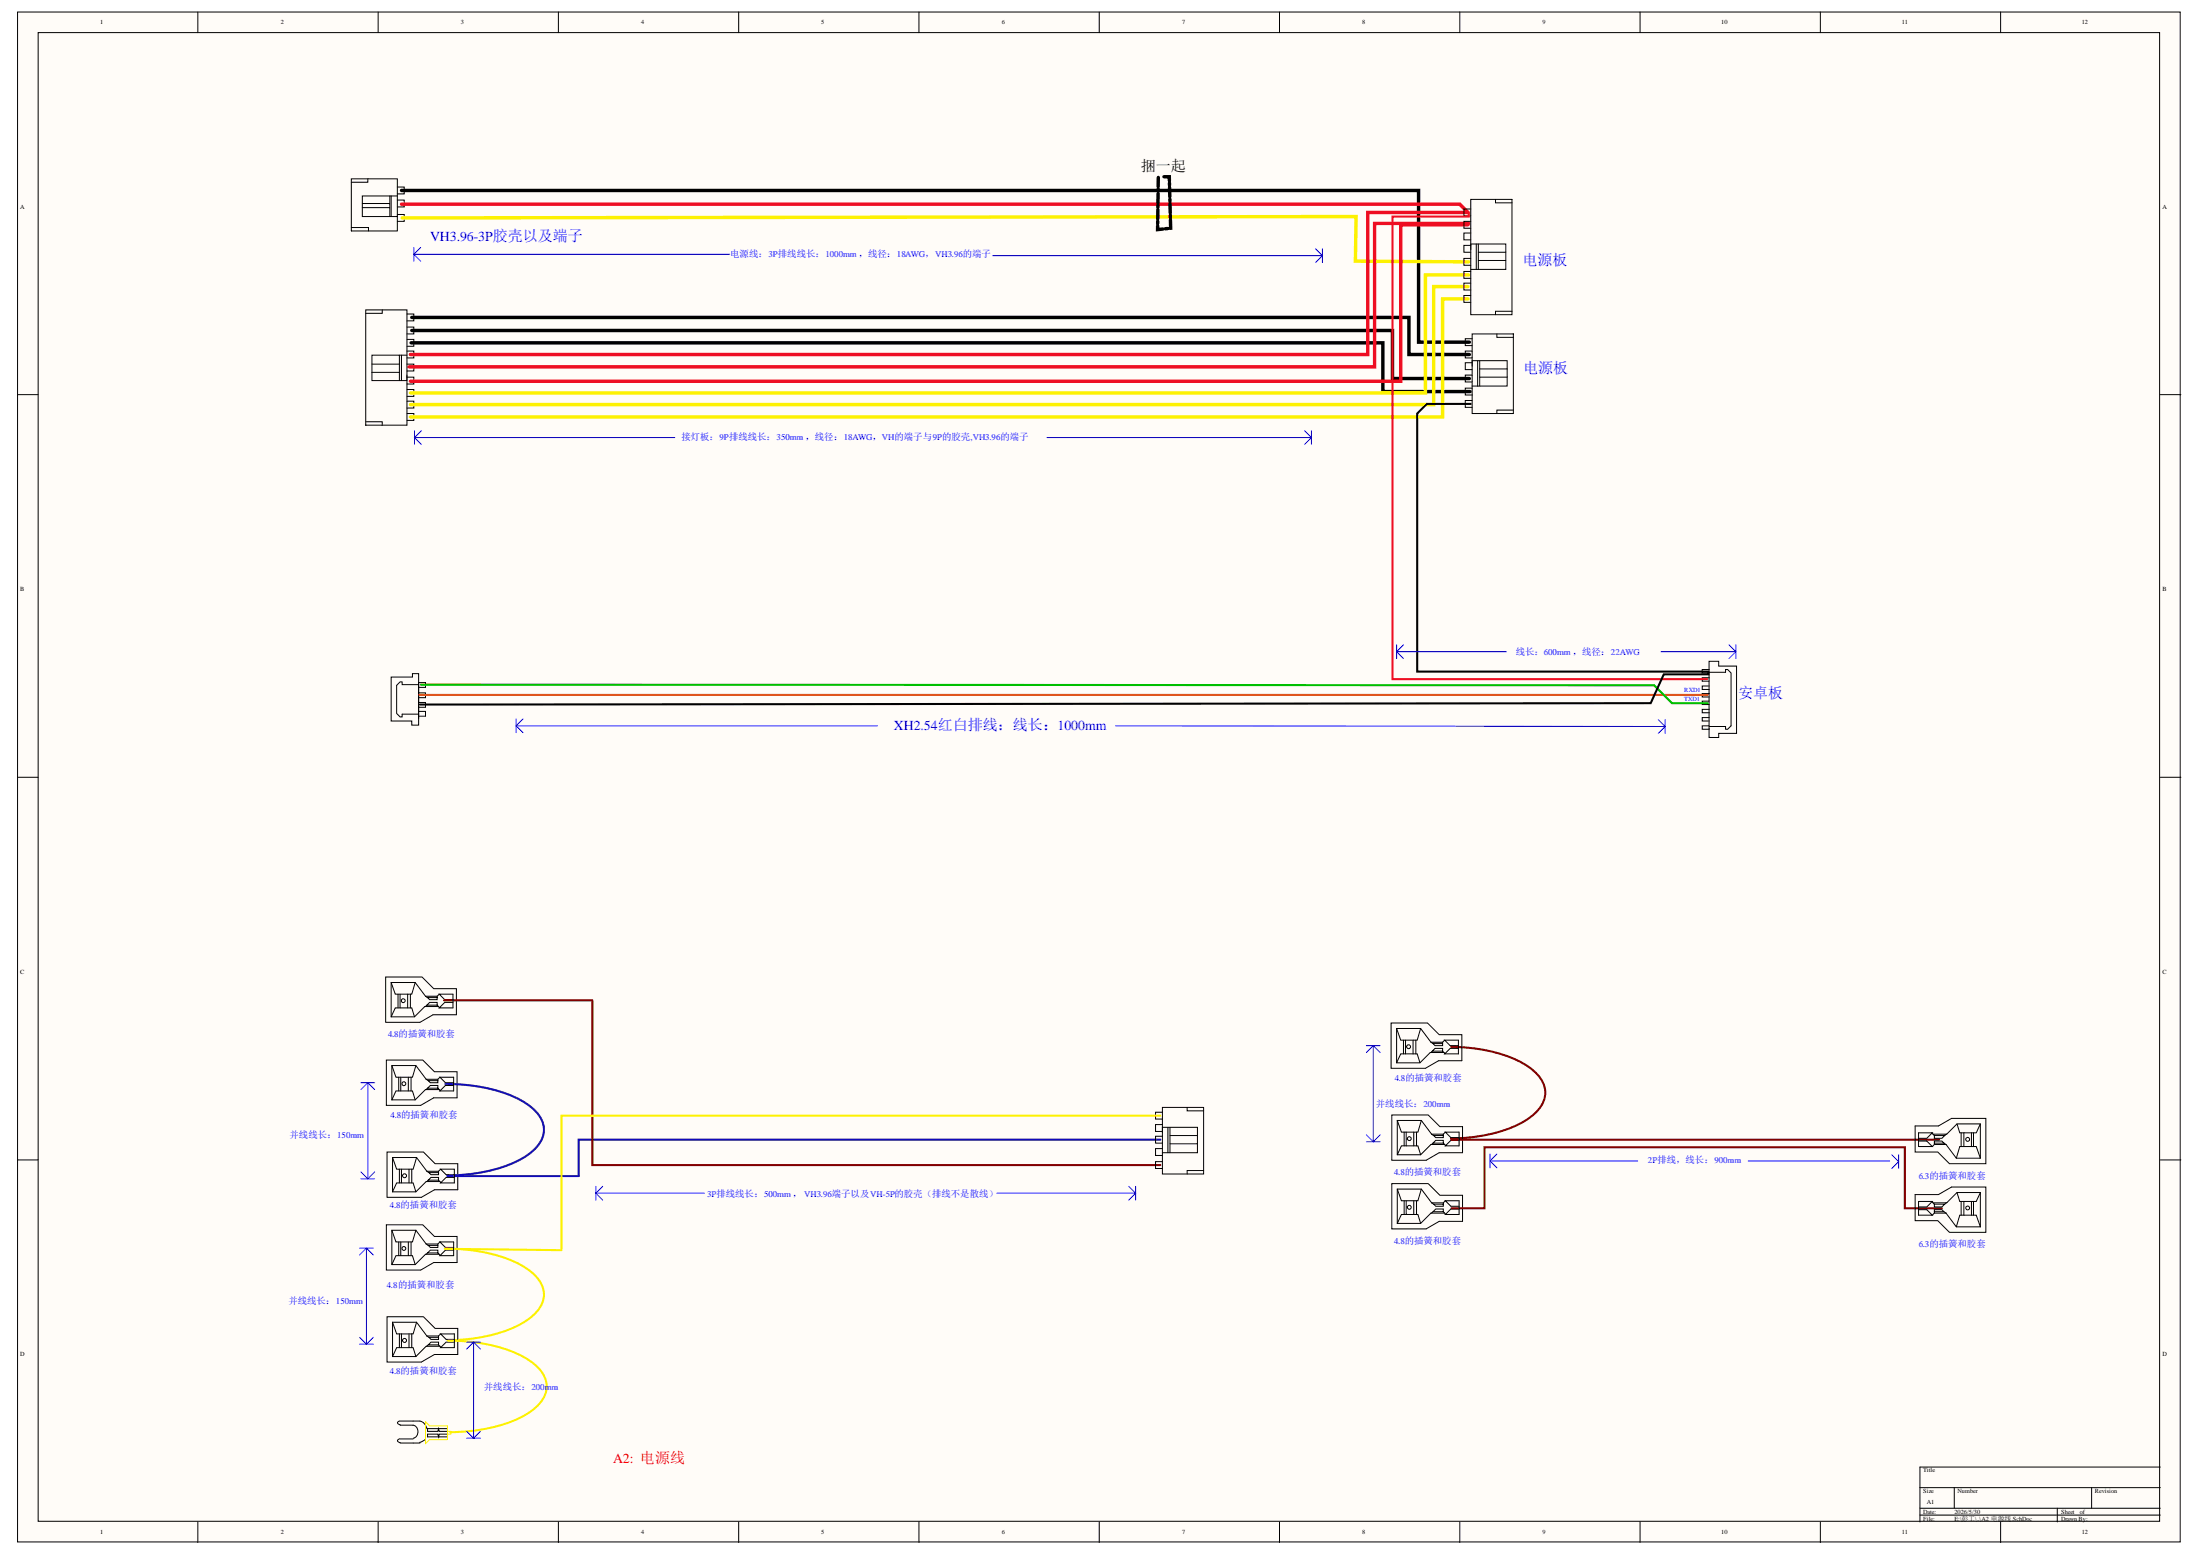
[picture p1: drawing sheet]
<svg xmlns="http://www.w3.org/2000/svg" width="297mm" height="210mm" viewBox="0 0 297 210" stroke-linecap="round" stroke-linejoin="round" font-family="sans-serif">
<g fill="#fffcf8" stroke="#000" stroke-width=".14">
<path d="M2.4 1.6h292v206.5h-292z"/>
<path d="M5.2 4.4h286.4v201h-286.4z"/>
</g>
<g fill="none" stroke="#000" stroke-width=".14">
<path d="M26.7 1.6v2.8M51.1 1.6v2.8M75.4 1.6v2.8M99.7 1.6v2.8M124.1 1.6v2.8M148.4 1.6v2.8M172.8 1.6v2.8M197.1 1.6v2.8M221.4 1.6v2.8M245.8 1.6v2.8M270.1 1.6v2.8M47.4 30.7h2.4v.5"/>
<path d="M47.4 24.1h6.2v7.1h-6.2zM48.9 28h3.7M48.9 27.5h3.7M49.7 24.1v.5h-2.3M52.6 26.5v2.7M52.8 26.5v2.7M53.6 29h1v.9h-1M53.6 27h1v.9h-1M53.6 25.2h1v1h-1M53.6 26.5h-4.7v2.7h4.7v-.1M198.6 26.9h5.5v15.6h-5.5zM198.6 28.2h-.9v.9h.9"/>
<path d="M198.6 29.9h-.9v.9h.9M198.6 31.5h-.9v.9h.9M198.6 33.1h-.9v.9h.9M198.6 33.7v-.8h4.7v3.5h-4.7M198.6 34.9h-.9v.9h.9M198.6 36.6h-.9v1h.9M198.6 38.2h-.9v.9h.9M198.6 39.9h-.9v.9h.9M199.3 32.9v3.5M199.6 32.9v3.5M199.6 34h3.7M199.6 35.2h3.7"/>
<path d="M201.9 26.9v.5h2.2M2.4 53.3h2.8M49.4 41.8h5.5v15.6h-5.5zM49.4 56.9h2.2v.5M50.2 50.3h3.7M50.2 49.2h3.7M51.6 41.8v.5h-2.2M53.9 47.9v3.5M54.2 47.9v3.5M54.9 55.8h1v.9h-1M54.9 54.2h1v.9h-1M54.9 52.6h1v.9h-1"/>
<path d="M54.9 50.9h1v.9h-1M54.9 47.9h-4.7v3.5h4.7v-.8M54.9 49.2h1v.9h-1M54.9 47.4h1v.9h-1M54.9 45.8h1v.9h-1M54.9 44.1h1v1h-1M54.9 42.4h1v.9h-1M198.8 45.1h5.5v10.7h-5.5zM198.8 45.7h-1v.9h1M198.8 47.4h-1v.9h1M198.8 49h-1v.9h1M198.8 50.6h-1v1h1"/>
<path d="M198.8 49.4v-.7h4.7v3.4h-4.7M198.8 52.4h-1v.9h1M198.8 54.1h-1v.9h1M199.5 48.7v3.4M199.8 48.7v3.4M199.8 49.8h3.7M199.8 50.9h3.7M202.1 45.1v.4h2.2M204.1 42h-2.2v.5M204.3 55.4h-2.2v.4M291.7 53.3h2.8M52.8 91.4h2.9v-.5h.8v7h-.9v-.6h-2.8z"/>
<path d="M56.5 92.4h-2.2v-.4h-.3l-.4 .5v3.8l.4 .5h.3v-.4h2.2M56.5 92.1h.9v.7h-.9M56.5 93.5h.9v.7h-.9M56.5 94.8h.9v.7h-.9M56.5 96h.9v.7h-.9M230.8 90.7h2.2v-.3h.3l.4 .4v7.2l-.4 .4h-.3v-.3h-2.2M230.8 93.6v4.8h-1v-.4h1M230.8 96.9h-1v.4h1M230.8 95.8h-1v.4h1M230.8 94.6h-1v.5h1M230.8 93.6h-1v.5h1M230.8 92.6h-1v.5h1"/>
<path d="M230.8 93.6v-4.3h1.3v.6h2.4v9.1h-2.4v.6h-1.3v-1.3M230.8 91.5h-1v.5h1M230.8 90.4h-1v.4h1M2.4 104.9h2.8M291.7 104.9h2.8M52.1 131.9h4.9l1.6 1.6h3v3.5h-3.1l-1.8 1h-4.6zM52.8 137.3l.6-1.2h2.2l.4 1.2M52.8 132.6l.6 1.6h2.2l.5-1.6M53.7 134.2v1.9M54 134.2v1.9M54.2 135l.2-.2a.26 .26 0 0 1 .3 .3 .26 .26 0 0 1-.2 .2 .26 .26 0 0 1-.3-.2M55 134.2v1.9"/>
<path d="M55.4 134.2v1.9M57.4 134.5l-1.3-1.9h-3.3v4.7h3.2l1.4-1.4h1.8M57.4 134.5h1.6M57.4 134.5l.3 .2M57.6 135.7l-.2 .2M59 135.7v-.4h-1l-.4 .4h1.4l.3 .4M59.3 134.2l-.3 .3v.4h-1l-.3-.2h1.3M61.2 134.9h-1.2l-.7-.7h1.9v1.9h-1.9l.7-.8h1.2M187.8 138.1h4.9l1.6 1.6h3.1v3.5h-3.2l-1.7 1h-4.7zM188.6 138.8l.5 1.6h2.2l.5-1.6M2.4 156.6h2.8M52.2 143.1h4.9l1.6 1.6h3v3.5h-3.1l-1.8 1h-4.6z"/>
<path d="M52.3 155.5h4.9l1.5 1.6h3.1v3.5h-3.1l-1.8 1h-4.6zM52.9 148.5l.6-1.2h2.2l.4 1.2M52.9 143.8l.6 1.6h2.2l.5-1.6M53 156.2l.6 1.6h2.2l.4-1.6M53.8 145.4v1.9M53.9 157.8v1.9M54.1 145.4v1.9M54.2 157.8v1.9M54.3 146.3l.2-.3a.26 .26 0 0 1 .3 .2 .26 .26 0 0 1-.2 .3 .26 .26 0 0 1-.3-.2M54.4 158.7l.2-.3a.27 .27 0 0 1 .3 .3 .27 .27 0 0 1-.3 .3 .27 .27 0 0 1-.2-.3M55.1 145.4v1.9M55.2 157.8v1.9"/>
<path d="M55.5 145.4v1.9M55.6 157.8v1.9M57.5 145.7l-1.3-1.9h-3.3v4.7h3.2l1.3-1.4h1.9M57.5 145.7h1.6M57.5 145.7l.3 .2M57.6 158.1l-1.4-1.9h-3.2v4.7h3.2l1.3-1.4h1.9M57.6 158.1h1.6M57.6 158.1l.3 .2M57.7 146.9l-.3 .2M57.8 159.3l-.3 .2M59.1 146.9v-.4h-1l-.4 .4h1.4l.3 .4M59.2 159.3v-.4h-1l-.4 .4h1.4l.3 .4"/>
<path d="M59.4 145.4l-.3 .3v.5h-1l-.3-.3h1.3M59.5 157.8l-.3 .3v.5h-1l-.3-.3h1.3M61.3 146.2h-1.2l-.7-.8h1.9v1.9h-1.9l.7-.8h1.2M61.3 158.6h-1.1l-.7-.8h1.8v1.9h-1.8l.7-.8h1.1M156.9 149.5h5.6v9h-5.6zM156.9 150.1h-.9v1h.9M156.9 151.8h-.9v.9h.9M156.9 153.4h-.9v.9h.9M156.9 155h-.9v1h.9M156.9 152.9v-.7h4.8v3.4h-4.8M156.9 156.8h-.9v.9h.9M157.7 152.2v3.4"/>
<path d="M158 152.2v3.4M158 153.3h3.7M158 154.4h3.7M160.3 149.5v.4h2.2M162.5 158h-2.2v.5M187.9 150.5h4.9l1.6 1.6h3.1v3.5h-3.2l-1.7 1h-4.7zM187.9 159.8h4.9l1.6 1.5h3.1v3.6h-3.2l-1.7 1h-4.7zM188.6 143.5l.5-1.2h2.2l.4 1.2M188.7 155.9l.5-1.2h2.2l.4 1.2M188.7 151.2l.5 1.6h2.2l.5-1.6M189.5 140.4v1.9M189.6 152.8v1.9"/>
<path d="M189.8 140.4v1.9M189.9 152.8v1.9M189.9 141.2l.3-.2a.26 .26 0 0 1 .2 .3 .26 .26 0 0 1-.2 .3 .26 .26 0 0 1-.3-.3M190 153.7l.3-.3a.26 .26 0 0 1 .2 .3 .26 .26 0 0 1-.2 .3 .26 .26 0 0 1-.3-.3M190.8 140.4v1.9M190.9 152.8v1.9M191.2 140.4v1.9M191.3 152.8v1.9M193.2 140.7l-1.4-1.9h-3.2v4.7h3.1l1.4-1.4h1.9M193.2 140.7h1.6M193.2 140.7l.3 .2M193.3 153.1l-1.4-1.9h-3.2v4.7h3.1l1.4-1.4h1.9"/>
<path d="M193.3 153.1h1.6M193.3 153.1l.3 .2M193.4 141.9l-.3 .2M193.5 154.3l-.3 .2M194.8 141.9v-.4h-1l-.4 .4h1.4l.3 .4M194.9 154.3v-.4h-1l-.4 .4h1.4l.2 .4M195.1 140.4l-.3 .3v.4h-1l-.3-.2h1.3M195.1 152.8l-.2 .3v.5h-1l-.3-.3h1.3M196.9 141.1h-1.1l-.7-.7h1.8v1.9h-1.8l.7-.8h1.1M197 153.6h-1.1l-.8-.8h1.9v1.9h-1.9l.8-.8h1.1M258.6 152h3.1l1.8-1h4.6v6.1h-4.9l-1.6-1.6h-3zM259 153.7h1.2l.7-.8h-1.9v1.9h1.9l-.7-.8h-1.2"/>
<path d="M260.9 152.9l.3 .4h1.4l-.4 .4h-1v-.4M261 153.1h1.8l1.4-1.4h3.2v4.6h-3.3l-1.4-1.8M261.2 154.3h1.3l-.3-.3h-1v.5l-.3 .3M261.2 154.5h1.5M262.5 154.3l.2 .2M262.8 153.1l-.2 .2M264.1 156.3l.5-1.5h2.2l.6 1.5M264.2 151.7l.4 1.2h2.2l.6-1.2M264.8 152.9v1.9M265.2 152.9v1.9M265.9 153.8a.26 .26 0 0 0-.2-.3 .26 .26 0 0 0-.3 .3 .26 .26 0 0 0 .2 .3l.3-.2M266.2 152.9v1.9"/>
<path d="M266.5 152.9v1.9M291.7 156.6h2.8M52.2 165.3h4.9l1.6 1.6h3v3.5h-3.1l-1.8 1h-4.6zM52.3 177.7h4.9l1.5 1.6h3.1v3.5h-3.1l-1.8 1.1h-4.6zM52.9 170.7l.6-1.2h2.2l.4 1.2M52.9 166.1l.6 1.5h2.2l.5-1.5M53 160.9l.6-1.2h2.2l.4 1.2M53 178.5l.6 1.6h2.2l.4-1.6M53.8 167.6v1.9M54.1 167.6v1.9M54.3 168.5l.2-.2a.26 .26 0 0 1 .3 .2 .26 .26 0 0 1-.2 .3 .26 .26 0 0 1-.3-.2M55.1 167.6v1.9"/>
<path d="M55.5 167.6v1.9M57.5 167.9l-1.3-1.8h-3.3v4.6h3.2l1.3-1.4h1.9M57.5 167.9h1.6M57.5 167.9l.3 .2M57.7 169.1l-.3 .2M59.1 169.1v-.3h-1l-.4 .3h1.4l.3 .4M59.4 167.6l-.3 .3v.5h-1l-.3-.3h1.3M61.3 168.4h-1.2l-.7-.8h1.9v1.9h-1.9l.7-.7h1.2M188.7 165.1l.5-1.2h2.2l.4 1.2M188.7 160.5l.5 1.6h2.2l.5-1.6M189.6 162.1v1.8M189.9 162.1v1.8"/>
<path d="M190 162.9l.3-.2a.26 .26 0 0 1 .2 .2 .26 .26 0 0 1-.2 .3 .26 .26 0 0 1-.3-.2M190.9 162.1v1.8M191.3 162.1v1.8M193.3 162.4l-1.4-1.9h-3.2v4.6h3.1l1.4-1.3h1.9M193.3 162.4h1.6M193.3 162.4l.3 .1M193.5 163.6l-.3 .2M194.9 163.6v-.4h-1l-.4 .4h1.4l.2 .3M195.1 162.1l-.2 .3v.4h-1l-.3-.3h1.3M197 162.8h-1.1l-.8-.7h1.9v1.8h-1.9l.8-.7h1.1M258.6 161.3h3.1l1.8-1.1h4.6v6.1h-4.9l-1.6-1.5h-3zM259 162.9h1.2l.7-.7h-1.9v1.8h1.9l-.7-.7h-1.2"/>
<path d="M260.9 162.2l.3 .3h1.4l-.4 .4h-1v-.4M261 162.4h1.8l1.4-1.4h3.2v4.6h-3.3l-1.4-1.8M261.2 163.6h1.3l-.3-.3h-1v.5l-.3 .2M261.2 163.8h1.5M262.5 163.6l.2 .2M262.8 162.4l-.2 .1M264.1 165.6l.5-1.6h2.2l.6 1.6M264.2 161l.4 1.2h2.2l.6-1.2M264.8 162.2v1.8M265.2 162.2v1.8M265.9 163.1a.26 .26 0 0 0-.2-.3 .26 .26 0 0 0-.3 .2 .26 .26 0 0 0 .2 .3l.3-.1M266.2 162.2v1.8"/>
<path d="M266.5 162.2v1.8M53 183.1l.6-1.2h2.2l.4 1.2M53.9 180.1v1.8M54 191.8l-.3 .1a.3 .3 0 0 0 .3 .4M54 194.2l-.3 .1a.3 .3 0 0 0 .3 .4M54 191.8h2.7a1.29 1.29 0 0 1 1 1.1M54 194.2h1.8M54 192.4h1.8M54 194.8h2.7M54.2 180.1v1.8M54.4 180.9l.2-.2a.27 .27 0 0 1 .3 .2 .27 .27 0 0 1-.2 .3 .27 .27 0 0 1-.3-.2M55.2 180.1v1.8"/>
<path d="M55.6 180.1v1.8M55.7 192.4a.92 .92 0 0 1 .7 .8 .92 .92 0 0 1-.6 .9M57.4 194.3l-.8 .4M57.6 180.3l-1.4-1.8h-3.2v4.6h3.2l1.3-1.4h1.9M57.6 180.3h1.6M57.6 180.3l.3 .2M57.7 193.6h1.4l.1 .4 .1-.4h1.1v.4h-2.7zM57.7 192.8h2.7v.4h-1.1l-.1-.4-.1 .4h-1.4zM57.8 181.5l-.3 .2M59.2 181.5v-.3h-1l-.4 .3h1.4l.3 .4M59.5 180.1l-.3 .2v.5h-1l-.3-.3h1.3M61.3 180.8h-1.1l-.7-.7h1.8v1.8h-1.8l.7-.7h1.1"/>
<path d="M291.7 198h-32.5v7.4M26.7 205.4v2.8M51.1 205.4v2.8M75.4 205.4v2.8M99.7 205.4v2.8M124.1 205.4v2.8M148.4 205.4v2.8M172.8 205.4v2.8M197.1 205.4v2.8M221.4 205.4v2.8M245.8 205.4v2.8M259.2 200.8h32.5"/>
<path d="M259.2 203.6h32.5M259.2 204.5h32.5M263.9 200.8v2.8M270.1 205.4v2.8M277.8 203.6v1.8M282.4 200.8v2.8"/>
</g>
<path d="M54.2 25.7h137.3v20.5h6.9M55.5 46.3h131.2v6.6h11.8M55.6 42.9h134.6v5h8.2M55.6 44.6h132.4v6.5h10.4" fill="none" stroke="#000" stroke-width=".46"/>
<path d="M54.2 27.6h142.9l1.1 1.1h-13.5v19.2h-129.3M198.2 30.3h-9.1v21.2h-133.7M198.3 30.2h-12.7v19.3h-130.4" fill="none" stroke="#ee0e22" stroke-width=".46"/>
<path d="M54.3 29.4l128.8-.2-.1 6.1h15.3M198.2 38.7h-4.6v15.9h-138.2M198.3 37.1h-5.8v15.9h-137.1M198.2 40.3h-3.4v16h-139.4" fill="none" stroke="#fdf101" stroke-width=".46"/>
<g fill="none" stroke="#00f" stroke-width=".14">
<path d="M55.9 33.4v1.9M55.9 34.3h42.6M56.8 33.4l-.9 .9 .9 1M134 34.5h44.5M177.6 33.6l1 .9-1 .9M178.6 33.6v1.8M56 59.1h35.1M56 58.1v1.9M56.9 58.1l-.9 1 .9 .9M141.4 59.1h35.6M176.1 58.1l1 1-1 .9M177.1 58.1v1.9"/>
<path d="M69.7 97v1.9M69.7 98h48.8M70.6 97l-.9 1 .9 .9M150.6 98l74.1 .1M188.6 88h14.8M188.6 87v1.9M189.5 87l-.9 1 .9 .9M223.9 97.1l.9 1-.9 .9M224.3 88h10.1M224.8 97.1v1.9M233.4 87l1 1-1 .9M234.4 87v1.9"/>
<path d="M48.7 147.1l1-.9 .9 .9M48.7 158.2l1 .9 .9-.9M48.7 146.2h1.9M48.7 159.1h1.9M49.7 146.2v12.9M184.5 142.1l.9-1 .9 1M184.5 153.2l.9 .9 .9-.9M184.5 141.1h1.8M184.5 154.1h1.8M185.4 141.1v13M201.2 155.8v1.8M201.3 156.7h19.8"/>
<path d="M202.1 155.8l-.9 .9 .9 .9M236 156.7h19.1M255.4 155.9l.9 .9-.9 .9M256.3 155.9v1.8M48.5 169.4l1-.9 .9 .9M48.5 168.5h1.9M49.5 168.5v12.9M80.4 161.1h14.7M80.4 160.1v1.9M81.4 160.1l-1 1 1 .9M134.6 161.1h18.7M152.4 160.1l.9 1-.9 .9"/>
<path d="M153.3 160.1v1.9M48.5 180.5l1 .9 .9-.9M48.5 181.4h1.9M63 182.1l.9-.9 1 .9M63 193.2l.9 .9 1-.9M63 181.2h1.9M63 194.1h1.9M63.9 181.2v12.9"/>
</g>
<path d="M156.4 24l-.1 7 1.8-.2-.2-6.9h-1" fill="none" stroke="#000" stroke-width=".46" stroke-dasharray="1.2 .3 .3 .3"/>
<path d="M156.7 150.6h-80.9v18M60 168.6l15.8 .2M60.1 168.6a20.7 20.7 0 0 1 10.9 2.5 4.8 4.8 0 0 1 2.4 3.5 3.8 3.8 0 0 1-1.4 2.9 14.3 14.3 0 0 1-6.8 3l-3.1 .4h-1.7M60.5 181a20.7 20.7 0 0 1 10.8 2.6 4.8 4.8 0 0 1 2.5 3.4 3.8 3.8 0 0 1-1.4 3 14.3 14.3 0 0 1-6.8 2.9l-3.1 .4h-1.7" fill="none" stroke="#fdf101" stroke-width=".28"/>
<path d="M60.1 146.3a20.7 20.7 0 0 1 10.9 2.6 4.8 4.8 0 0 1 2.4 3.5 3.8 3.8 0 0 1-1.4 2.9 14.3 14.3 0 0 1-6.8 2.9l-3.1 .4-1.7 .1M156.7 153.8h-78.6v5h-17.7" fill="none" stroke="#11037f" stroke-width=".28"/>
<path d="M60 135h19.9M80 135v22.3h76.7M195.9 141.3a19.6 19.6 0 0 1 10.4 2.6 4.8 4.8 0 0 1 2.3 3.5 4.2 4.2 0 0 1-2.1 3.5 19.3 19.3 0 0 1-10.6 2.8M196 153.8h65.8M196 163.1h4.4v-8.2h56.8v8.2h5" fill="none" stroke="#800000" stroke-width=".28"/>
<path d="M57.4 191.9l.6 .6h2.4v1.8h-2.4l-.6 .6zM60.4 193.2h.5v.4h-.5" fill="none" stroke="#fdf101" stroke-width=".14"/>
<path d="M198.6 54.5h-6l-1.3 1.3v34.9h39.4M230.7 90.7v.3h-6.1l-1.7 3.9-166.2 .2" fill="none" stroke="#000" stroke-width=".28"/>
<path d="M198.3 28.8v.4h-10.3v62.5h42.5" fill="none" stroke="#ee0e22" stroke-width=".28"/>
<path d="M56.6 93.8h174" fill="none" stroke="#de4f16" stroke-width=".28"/>
<path d="M56.8 92.4l166.5 .1 2.4 2.4h4.9" fill="none" stroke="#00bf00" stroke-width=".28"/>
<text font-size="2" x="154" y="23.1">捆一起</text>
<g font-size="2" fill="#00f">
<text x="205.6" y="35.8">电源板</text>
<text x="205.7" y="50.3">电源板</text>
<text x="234.7" y="94.2">安卓板</text>
</g>
<g font-size="1.9" fill="#00f">
<text x="58.1" y="32.6">VH3.96-3P胶壳以及端子</text>
<text x="120.7" y="98.5">XH2.54红白排线：线长：1000mm</text>
</g>
<text font-size="1.9" fill="#f00" x="82.8" y="197.5">A2: 电源线</text>
<g font-size="1.3" fill="#00f">
<text x="98.6" y="34.8">电源线：3P排线线长：1000mm ，线径：18AWG，VH3.96的端子</text>
<text x="92" y="59.5">接灯板：9P排线线长：350mm ，线径：18AWG，VH的端子与9P的胶壳,VH3.96的端子</text>
<text x="204.6" y="88.4">线长：600mm ，线径：22AWG</text>
<text x="185.8" y="149.4">并线线长：200mm</text>
<text x="39.1" y="153.7">并线线长：150mm</text>
<text x="38.9" y="176">并线线长：150mm</text>
<text x="65.3" y="187.7">并线线长：200mm</text>
</g>
<g font-size="1.2" fill="#00f">
<text x="52.4" y="140">4.8的插簧和胶套</text>
<text x="188.3" y="145.9">4.8的插簧和胶套</text>
<text x="52.7" y="150.9">4.8的插簧和胶套</text>
<text x="95.5" y="161.5">3P排线线长：500mm ， VH3.96端子以及VH-5P的胶壳（排线不是散线）</text>
<text x="188.2" y="158.6">4.8的插簧和胶套</text>
<text x="222.5" y="157.1">2P排线，线长：900mm</text>
<text x="259.1" y="159.2">6.3的插簧和胶套</text>
<text x="52.6" y="163.1">4.8的插簧和胶套</text>
<text x="188.2" y="167.9">4.8的插簧和胶套</text>
<text x="52.2" y="173.8">4.8的插簧和胶套</text>
<text x="259.1" y="168.4">6.3的插簧和胶套</text>
<text x="52.6" y="185.5">4.8的插簧和胶套</text>
</g>
<g font-size=".8">
<text x="13.5" y="3.3">1</text>
<text x="37.9" y="3.3">2</text>
<text x="62.2" y="3.3">3</text>
<text x="86.6" y="3.3">4</text>
<text x="110.9" y="3.3">5</text>
<text x="135.2" y="3.3">6</text>
<text x="159.6" y="3.3">7</text>
<text x="183.9" y="3.3">8</text>
<text x="208.3" y="3.3">9</text>
<text x="232.4" y="3.3">10</text>
<text x="256.8" y="3.3">11</text>
<text x="281.1" y="3.3">12</text>
<text x="2.7" y="28.2">A</text>
<text x="292" y="28.2">A</text>
<text x="2.7" y="79.8">B</text>
<text x="292" y="79.8">B</text>
<text x="2.7" y="131.5">C</text>
<text x="292" y="131.5">C</text>
<text x="2.7" y="183.1">D</text>
<text x="292" y="183.1">D</text>
<text x="259.7" y="198.8">Title</text>
<text x="259.7" y="201.5">Size</text>
<text x="260.2" y="203">A1</text>
<text x="264.3" y="201.5">Number</text>
<text x="282.8" y="201.5">Revision</text>
<text x="13.5" y="207.1">1</text>
<text x="37.9" y="207.1">2</text>
<text x="62.2" y="207.1">3</text>
<text x="86.6" y="207.1">4</text>
<text x="110.9" y="207.1">5</text>
<text x="135.2" y="207.1">6</text>
<text x="159.6" y="207.1">7</text>
<text x="183.9" y="207.1">8</text>
<text x="208.3" y="207.1">9</text>
<text x="232.4" y="207.1">10</text>
<text x="256.8" y="207.1">11</text>
<text x="259.7" y="204.3">Date:</text>
<text x="259.7" y="205.3">File:</text>
<text x="263.9" y="204.3">2026/5/30</text>
<text x="263.9" y="205.3">E:\彭工\..\A2 电源线.SchDoc</text>
<text x="278.3" y="204.3">Sheet</text>
<text x="278.3" y="205.3">Drawn By:</text>
<text x="280.8" y="204.3">of</text>
<text x="281.1" y="207.1">12</text>
</g>
<g font-size=".8" fill="#00f">
<text x="227.4" y="93.4">RXD1</text>
<text x="227.4" y="94.6">TXD1</text>
</g>
</svg>
